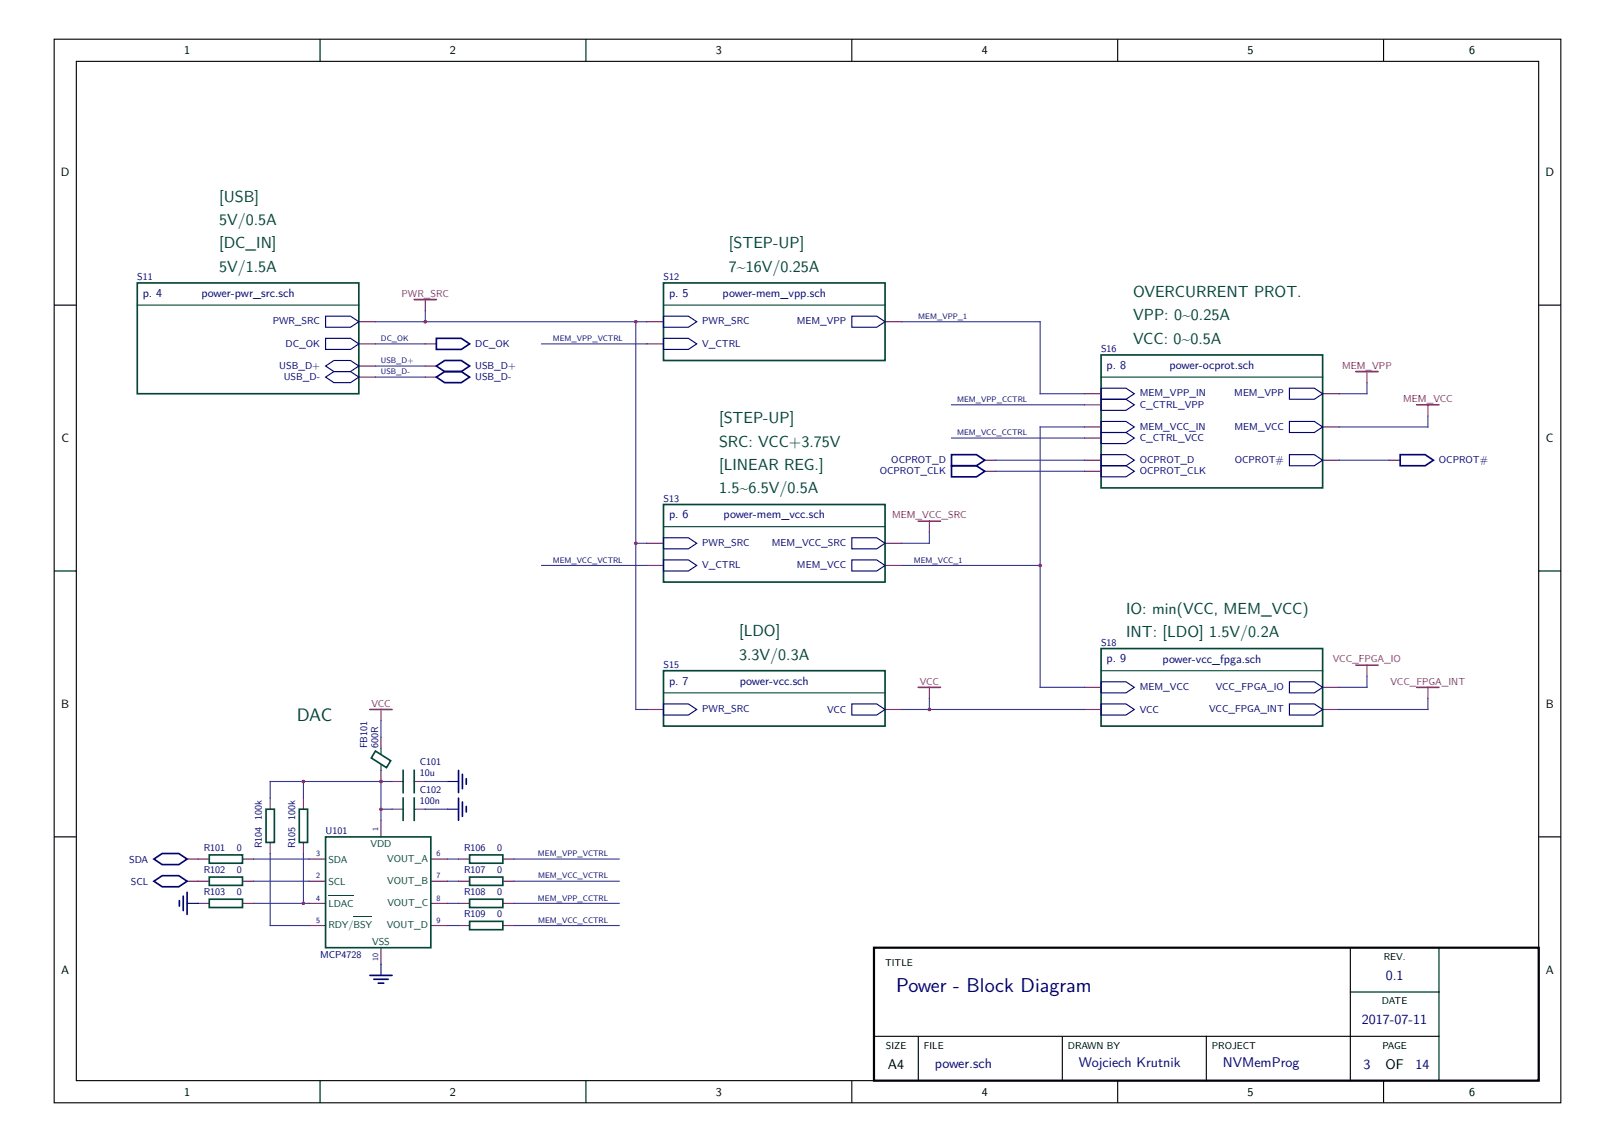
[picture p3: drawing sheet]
<svg xmlns="http://www.w3.org/2000/svg" width="297mm" height="210mm" viewBox="0 0 297 210" stroke-linecap="round" stroke-linejoin="round" font-family="sans-serif">
<g fill="none" stroke="#000" stroke-width=".2">
<path d="M10 7.2h277v195.6h-277zM14 11.3h269v187.4h-269zM58.9 7.2v4.1M107.8 7.2v4.1M156.6 7.2v4.1M205.5 7.2v4.1M254.4 7.2v4.1M10 56.1h4M283 56.1h4M10 105h4M283 105h4M10 153.9h4"/>
<path d="M283 153.9h4M248.3 174.3v24.4M264.6 174.3v24.4M58.9 198.7v4.1M107.8 198.7v4.1M156.6 198.7v4.1M160.7 190.6h103.9M168.9 190.6v8.1M195.4 190.6v8.1M205.5 198.7v4.1M221.8 190.6v8.1M248.3 182.4h16.3"/>
<path d="M254.4 198.7v4.1"/>
</g>
<path d="M160.7 174.3h122.3v24.4h-122.3z" fill="none" stroke="#000" stroke-width=".41"/>
<g fill="none" stroke="#67146a" stroke-width=".2">
<path d="M66 59.2h3M119 59.2h3M162.8 59.2h3M66 63.2h3M66 67.3h3M66 69.3h3M78.2 63.2h2M78.2 67.3h2M78.2 69.3h2M119 63.2h3M199.4 72.4h3.1M199.4 74.4h3.1"/>
<path d="M199.4 78.5h3.1M243.2 72.4h3.1M243.2 78.5h3.1M119 99.9h3M162.8 99.9h3M181.1 84.6h2M181.1 86.7h2M199.4 80.6h3.1M199.4 84.6h3.1M199.4 86.7h3.1M243.2 84.6h3.1M255.5 84.6h2"/>
<path d="M119 104h3M162.8 104h3M70.1 135.6v2M119 130.5h3M162.8 130.5h3M199.4 130.5h3.1M199.4 126.4h3.1M243.2 130.5h3.1M243.2 126.4h3.1M34.4 158h4.1M44.6 158h2M49.7 146.8v2"/>
<path d="M49.7 154.9v2.1M55.8 146.8v2M55.8 154.9v2.1M56.8 158h3.1M70.1 141.7v2M70.1 150.8v3.1M72.1 148.8h2M72.1 143.7h2M76.2 148.8h2M76.2 143.7h2M79.2 158h3.1M84.3 158h2.1"/>
<path d="M92.5 158h2M34.4 162h4.1M36.4 166.1h2.1M44.6 162h2M44.6 166.1h2M56.8 162h3.1M56.8 166.1h3.1M56.8 170.2h3.1M70.1 174.3v3M79.2 162h3.1M79.2 166.1h3.1M79.2 170.2h3.1"/>
<path d="M84.3 162h2.1M84.3 166.1h2.1M84.3 170.2h2.1M92.5 162h2M92.5 166.1h2M92.5 170.2h2"/>
</g>
<g fill="none" stroke="#034536" stroke-width=".31">
<path d="M25.2 52h40.8v20.4h-40.8zM122 52h40.8v14.3h-40.8zM202.5 65.3h40.7v24.4h-40.7zM122 92.8h40.8v14.2h-40.8zM202.5 119.3h40.7v14.2h-40.7zM69 138.1l2.8 1.8-.7 1.3-2.8-1.8zM122 123.3h40.8v10.2h-40.8zM38.5 157.2h6.1v1.5h-6.1zM48.9 148.8h1.6v6.1h-1.6zM55 148.8h1.6v6.1h-1.6zM59.9 153.9h19.3v20.4h-19.3zM74.1 141.7v4"/>
<path d="M74.1 146.8v4M76.2 141.7v4M76.2 146.8v4M86.4 157.2h6.1v1.5h-6.1zM38.5 165.4h6.1v1.5h-6.1zM38.5 161.3h6.1v1.5h-6.1zM86.4 161.3h6.1v1.5h-6.1zM86.4 165.4h6.1v1.5h-6.1zM86.4 169.4h6.1v1.6h-6.1z"/>
</g>
<g fill="none" stroke="#000275" stroke-width=".2">
<path d="M59.9 58.1h4.6l1.5 1.1-1.5 1h-4.6zM122 58.1h4.6l1.5 1.1-1.5 1h-4.6zM156.6 58.1h4.6l1.6 1.1-1.6 1h-4.6zM59.9 62.2h4.6l1.5 1-1.5 1.1h-4.6zM59.9 67.3l1.5-1h3.1l1.5 1-1.5 1h-3.1zM59.9 69.3l1.5-1h3.1l1.5 1-1.5 1.1h-3.1zM122 62.2h4.6l1.5 1-1.5 1.1h-4.6zM202.5 71.4h4.6l1.5 1-1.5 1h-4.6zM202.5 73.4h4.6l1.5 1-1.5 1.1h-4.6zM202.5 77.5h4.6l1.5 1-1.5 1h-4.6zM202.5 79.5h4.6l1.5 1.1-1.5 1h-4.6zM237.1 71.4h4.6l1.5 1-1.5 1h-4.6z"/>
<path d="M237.1 77.5h4.6l1.5 1-1.5 1h-4.6zM122 98.9h4.6l1.5 1-1.5 1h-4.6zM156.6 98.9h4.6l1.6 1-1.6 1h-4.6zM202.5 83.6h4.6l1.5 1-1.5 1h-4.6zM202.5 85.6h4.6l1.5 1.1-1.5 1h-4.6zM237.1 83.6h4.6l1.5 1-1.5 1h-4.6zM122 103h4.6l1.5 1-1.5 1h-4.6zM156.6 103h4.6l1.6 1-1.6 1h-4.6zM122 129.4h4.6l1.5 1.1-1.5 1h-4.6zM156.6 129.4h4.6l1.6 1.1-1.6 1h-4.6zM202.5 129.4h4.6l1.5 1.1-1.5 1h-4.6zM202.5 125.4h4.6l1.5 1-1.5 1h-4.6z"/>
<path d="M237.1 129.4h4.6l1.5 1.1-1.5 1h-4.6zM237.1 125.4h4.6l1.5 1-1.5 1h-4.6zM82.3 143.7h2M82.3 148.8h2M34.4 166.1h2M70.1 177.3v2.1"/>
</g>
<path d="M25.2 56.1h40.8M122 56.1h40.8M202.5 69.3h40.7M122 96.9h40.8M70.1 137.6v1M122 127.4h40.8M202.5 123.3h40.7M70.1 140.7v1" fill="none" stroke="#034536" stroke-width=".2"/>
<g fill="none" stroke="#353691" stroke-width=".2">
<path d="M69 59.2h50M78.2 57.1v2.1M116.9 59.2v71.3h2.1M165.8 59.2h25.5v13.2h8.1M69 63.2h9.2M69 67.3h9.2M69 69.3h9.2M99.6 63.2h19.4M175 74.4h24.4M199.4 78.5h-8.1v47.9h8.1M251.4 70.4v2h-5.1M262.6 76.5v2h-16.3"/>
<path d="M116.9 99.9h2.1M170.9 97.9v2h-5.1M175 80.6h24.4M183.1 84.6h16.3M183.1 86.7h16.3M246.3 84.6h9.2M99.6 104h19.4M165.8 104h25.5M70.1 132.5v3.1M165.8 130.5h33.6M170.9 128.4v2.1M251.4 124.4v2h-5.1"/>
<path d="M262.6 128.4v2.1h-16.3M46.6 158h10.2M49.7 157v13.2h7.1M55.8 143.7v3.1M55.8 157v9.1M70.1 143.7v7.1M70.1 148.8h2M72.1 143.7h-22.4v3.1M78.2 143.7h4.1M78.2 148.8h4.1M82.3 158h2M94.5 158h19.4"/>
<path d="M46.6 162h10.2M46.6 166.1h10.2M82.3 162h2M82.3 166.1h2M82.3 170.2h2M94.5 162h19.4M94.5 166.1h19.4M94.5 170.2h19.4"/>
</g>
<path d="M78.2 55.1v2M251.4 68.3v2.1M262.6 74.4v2.1M170.9 95.8v2.1M70.1 130.5v2M170.9 126.4v2M251.4 122.3v2.1M262.6 126.4v2" fill="none" stroke="#b82e2e" stroke-width=".2"/>
<path d="M76.2 55.1h4M249.3 68.3h4.1M260.6 74.4h4M168.9 95.8h4M68 130.5h4.1M168.9 126.4h4M249.3 122.3h4.1M260.6 126.4h4" fill="none" stroke="#b82e2e" stroke-width=".31"/>
<path d="M60.4 164.6h4.6M65 168.5h3.5" fill="none" stroke="#034536" stroke-width=".18"/>
<g fill="none" stroke="#000275" stroke-width=".31">
<path d="M80.2 62.2h4.6l1.6 1-1.6 1.1h-4.6zM80.2 67.3l1.6-1h3l1.6 1-1.6 1h-3zM80.2 69.3l1.6-1h3l1.6 1-1.6 1.1h-3zM175 85.6h4.6l1.5 1.1-1.5 1h-4.6zM175 83.6h4.6l1.5 1-1.5 1h-4.6zM257.5 83.6h4.6l1.5 1-1.5 1h-4.6zM28.3 158l1.5-1h3.1l1.5 1-1.5 1h-3.1zM84.3 141.7v4M84.3 146.8v4M85 142.4v2.6M85 147.5v2.6M85.7 143.2v1"/>
<path d="M85.7 148.3v1M28.3 162l1.5-1h3.1l1.5 1-1.5 1.1h-3.1zM33 165.6v1M33.7 164.8v2.6M34.4 164.1v4.1M68 179.4h4.1M68.7 180.1h2.7M69.6 180.8h1"/>
</g>
<g fill="#8f3591">
<path d="M116.7 58.9h.4l.1 .3-.1 .2h-.4l-.1-.2z"/>
<path d="M78 58.9h.4l.1 .3-.1 .2h-.4l-.1-.2z"/>
<path d="M116.7 99.7h.4l.1 .2-.1 .2h-.4l-.1-.2z"/>
<path d="M170.7 130.2h.4l.1 .3-.1 .2h-.4l-.1-.2z"/>
<path d="M191.1 103.8h.4l.1 .2-.1 .2h-.4l-.1-.2z"/>
<path d="M69.9 143.5h.4l.1 .2-.1 .2h-.4l-.1-.2z"/>
<path d="M55.6 143.5h.4l.1 .2-.1 .2h-.4l-.1-.2z"/>
<path d="M69.9 148.6h.4l.1 .2-.1 .2h-.4l-.1-.2z"/>
<path d="M55.6 165.9h.4l.1 .2-.1 .2h-.4l-.1-.2z"/>
</g>
<text font-size="3.7" fill="#000275" x="164.8" y="182.4">Power - Block Diagram</text>
<text font-size="3.3" fill="#034536" x="54.6" y="132.5">DAC</text>
<g font-size="2.9" fill="#034536">
<text x="40.3" y="37.1">[USB]</text>
<text x="40.3" y="41.4">5V/0.5A</text>
<text x="40.3" y="45.7">[DC_IN]</text>
<text x="134" y="45.7">[STEP-UP]</text>
<text x="40.3" y="50">5V/1.5A</text>
<text x="134" y="50">7~16V/0.25A</text>
<text x="208.4" y="54.6">OVERCURRENT PROT.</text>
<text x="208.4" y="58.9">VPP: 0~0.25A</text>
<text x="208.4" y="63.2">VCC: 0~0.5A</text>
<text x="132.2" y="77.8">[STEP-UP]</text>
<text x="132.2" y="82.1">SRC: VCC+3.75V</text>
<text x="132.2" y="86.4">[LINEAR REG.]</text>
<text x="132.2" y="90.7">1.5~6.5V/0.5A</text>
<text x="207.1" y="112.9">IO: min(VCC, MEM_VCC)</text>
<text x="135.9" y="117">[LDO]</text>
<text x="207.1" y="117.2">INT: [LDO] 1.5V/0.2A</text>
<text x="135.9" y="121.3">3.3V/0.3A</text>
</g>
<g font-size="2.6" fill="#000275">
<text x="254.8" y="180.2">0.1</text>
<text x="250.5" y="188.4">2017-07-11</text>
<text x="171.9" y="196.3">power.sch</text>
<text x="198.4" y="196.3">Wojciech Krutnik</text>
<text x="224.9" y="196.3">NVMemProg</text>
<text x="250.7" y="196.5">3</text>
<text x="260.3" y="196.5">14</text>
</g>
<g font-size="2.6">
<text x="163.3" y="196.6">A4</text>
<text x="254.8" y="196.6">OF</text>
</g>
<g font-size="2.2">
<text x="33.9" y="10">1</text>
<text x="82.8" y="10">2</text>
<text x="131.6" y="10">3</text>
<text x="180.5" y="10">4</text>
<text x="229.4" y="9.9">5</text>
<text x="270.2" y="10">6</text>
<text x="11.2" y="32.4">D</text>
<text x="284.2" y="32.4">D</text>
<text x="11.3" y="81.3">C</text>
<text x="284.3" y="81.3">C</text>
<text x="11.3" y="130.2">B</text>
<text x="284.3" y="130.2">B</text>
<text x="11.3" y="179.1">A</text>
<text x="284.3" y="179.1">A</text>
<text x="33.9" y="201.5">1</text>
<text x="82.8" y="201.5">2</text>
<text x="131.6" y="201.5">3</text>
<text x="180.5" y="201.5">4</text>
<text x="229.4" y="201.5">5</text>
<text x="270.2" y="201.5">6</text>
</g>
<g font-size="2.2" fill="#000275">
<text x="26.3" y="54.6">p. 4</text>
<text x="37" y="54.6">power-pwr_src.sch</text>
<text x="123" y="54.6">p. 5</text>
<text x="132.9" y="54.6">power-mem_vpp.sch</text>
<text x="203.5" y="67.8">p. 8</text>
<text x="215.1" y="67.8">power-ocprot.sch</text>
<text x="123" y="95.3">p. 6</text>
<text x="133.1" y="95.3">power-mem_vcc.sch</text>
<text x="123" y="125.9">p. 7</text>
<text x="136" y="125.9">power-vcc.sch</text>
<text x="203.5" y="121.8">p. 9</text>
<text x="213.8" y="121.8">power-vcc_fpga.sch</text>
</g>
<g font-size="1.8" fill="#000275">
<text x="25.2" y="51.5">S11</text>
<text x="122" y="51.5">S12</text>
<text x="50.1" y="59.7">PWR_SRC</text>
<text x="129.1" y="59.7">PWR_SRC</text>
<text x="146.5" y="59.6">MEM_VPP</text>
<text x="52.5" y="63.7">DC_OK</text>
<text x="87.4" y="63.7">DC_OK</text>
<text x="129.1" y="63.7">V_CTRL</text>
<text x="202.5" y="64.8">S16</text>
<text x="51.4" y="67.8">USB_D+</text>
<text x="52.2" y="69.9">USB_D-</text>
<text x="87.4" y="67.8">USB_D+</text>
<text x="87.4" y="69.9">USB_D-</text>
<text x="209.6" y="72.9">MEM_VPP_IN</text>
<text x="209.6" y="74.9">C_CTRL_VPP</text>
<text x="227" y="72.9">MEM_VPP</text>
<text x="209.6" y="79">MEM_VCC_IN</text>
<text x="209.6" y="81.1">C_CTRL_VCC</text>
<text x="227" y="79">MEM_VCC</text>
<text x="161.8" y="87.2">OCPROT_CLK</text>
<text x="163.9" y="85.1">OCPROT_D</text>
<text x="209.6" y="85.1">OCPROT_D</text>
<text x="209.6" y="87.2">OCPROT_CLK</text>
<text x="227.1" y="85.1">OCPROT#</text>
<text x="264.6" y="85.1">OCPROT#</text>
<text x="122" y="92.3">S13</text>
<text x="129.1" y="100.4">PWR_SRC</text>
<text x="141.9" y="100.4">MEM_VCC_SRC</text>
<text x="129.1" y="104.5">V_CTRL</text>
<text x="146.6" y="104.5">MEM_VCC</text>
<text x="202.5" y="118.8">S18</text>
<text x="122" y="122.8">S15</text>
<text x="129.1" y="131">PWR_SRC</text>
<text x="152.1" y="131.1">VCC</text>
<text x="209.6" y="131.1">VCC</text>
<text x="209.6" y="126.9">MEM_VCC</text>
<text x="222.4" y="131">VCC_FPGA_INT</text>
<text x="223.6" y="126.9">VCC_FPGA_IO</text>
<text x="67.5" y="137.6" transform="rotate(-90 67.5 137.6)">FB101</text>
<text x="69.6" y="137.6" transform="rotate(-90 69.6 137.6)">600R</text>
<text x="77.2" y="140.7">C101</text>
<text x="77.2" y="142.7">10u</text>
<text x="77.2" y="145.7">C102</text>
<text x="77.2" y="147.8">100n</text>
<text x="48.2" y="155.9" transform="rotate(-90 48.2 155.9)">R104 100k</text>
<text x="54.3" y="155.9" transform="rotate(-90 54.3 155.9)">R105 100k</text>
<text x="59.9" y="153.4">U101</text>
<text x="23.8" y="158.6">SDA</text>
<text x="37.5" y="156.4">R101</text>
<text x="37.5" y="160.5">R102</text>
<text x="43.6" y="156.4">0</text>
<text x="43.6" y="160.5">0</text>
<text x="85.3" y="156.4">R106</text>
<text x="85.3" y="160.5">R107</text>
<text x="91.5" y="156.4">0</text>
<text x="91.5" y="160.5">0</text>
<text x="24.1" y="162.7">SCL</text>
<text x="37.5" y="164.6">R103</text>
<text x="43.6" y="164.6">0</text>
<text x="85.3" y="164.6">R108</text>
<text x="91.5" y="164.6">0</text>
<text x="85.3" y="168.7">R109</text>
<text x="91.5" y="168.7">0</text>
<text x="58.9" y="176.1">MCP4728</text>
</g>
<g font-size="1.8" fill="#b82e2e">
<text x="73.9" y="54.6">PWR_SRC</text>
<text x="246.8" y="67.8">MEM_VPP</text>
<text x="258.1" y="73.9">MEM_VCC</text>
<text x="164.1" y="95.3">MEM_VCC_SRC</text>
<text x="169.1" y="125.9">VCC</text>
<text x="245.1" y="121.8">VCC_FPGA_IO</text>
<text x="255.7" y="125.9">VCC_FPGA_INT</text>
<text x="68.3" y="130">VCC</text>
</g>
<g font-size="1.8" fill="#034536">
<text x="68.1" y="155.7">VDD</text>
<text x="60.4" y="158.6">SDA</text>
<text x="71.2" y="158.5">VOUT_A</text>
<text x="60.4" y="162.7">SCL</text>
<text x="60.4" y="166.8">LDAC</text>
<text x="71.2" y="162.6">VOUT_B</text>
<text x="71.3" y="166.6">VOUT_C</text>
<text x="60.4" y="170.7">RDY/BSY</text>
<text x="68.4" y="173.8">VSS</text>
<text x="71.1" y="170.7">VOUT_D</text>
</g>
<g font-size="1.8">
<text x="162.8" y="177.6">TITLE</text>
<text x="254.5" y="176.6">REV.</text>
<text x="254.1" y="184.7">DATE</text>
<text x="162.9" y="192.9">SIZE</text>
<text x="169.9" y="192.9">FILE</text>
<text x="196.4" y="192.9">DRAWN BY</text>
<text x="222.9" y="192.9">PROJECT</text>
<text x="254.2" y="192.9">PAGE</text>
</g>
<g font-size="1.5" fill="#000275">
<text x="168.9" y="58.7">MEM_VPP_1</text>
<text x="70.1" y="62.7">DC_OK</text>
<text x="101.6" y="62.7">MEM_VPP_VCTRL</text>
<text x="70.1" y="66.8">USB_D+</text>
<text x="70.1" y="68.8">USB_D-</text>
<text x="176" y="73.9">MEM_VPP_CCTRL</text>
<text x="176" y="80">MEM_VCC_CCTRL</text>
<text x="101.6" y="103.5">MEM_VCC_VCTRL</text>
<text x="168.1" y="103.5">MEM_VCC_1</text>
<text x="69.6" y="152.9" transform="rotate(-90 69.6 152.9)">1</text>
<text x="58.1" y="161.5">2</text>
<text x="58.1" y="157.5">3</text>
<text x="80.3" y="157.5">6</text>
<text x="80.3" y="161.5">7</text>
<text x="98.9" y="157.5">MEM_VPP_VCTRL</text>
<text x="99" y="161.5">MEM_VCC_VCTRL</text>
<text x="58.1" y="165.6">4</text>
<text x="80.3" y="165.6">8</text>
<text x="98.9" y="165.6">MEM_VPP_CCTRL</text>
<text x="58.1" y="169.7">5</text>
<text x="80.3" y="169.7">9</text>
<text x="99" y="169.7">MEM_VCC_CCTRL</text>
<text x="69.6" y="176.8" transform="rotate(-90 69.6 176.8)">10</text>
</g>
</svg>
